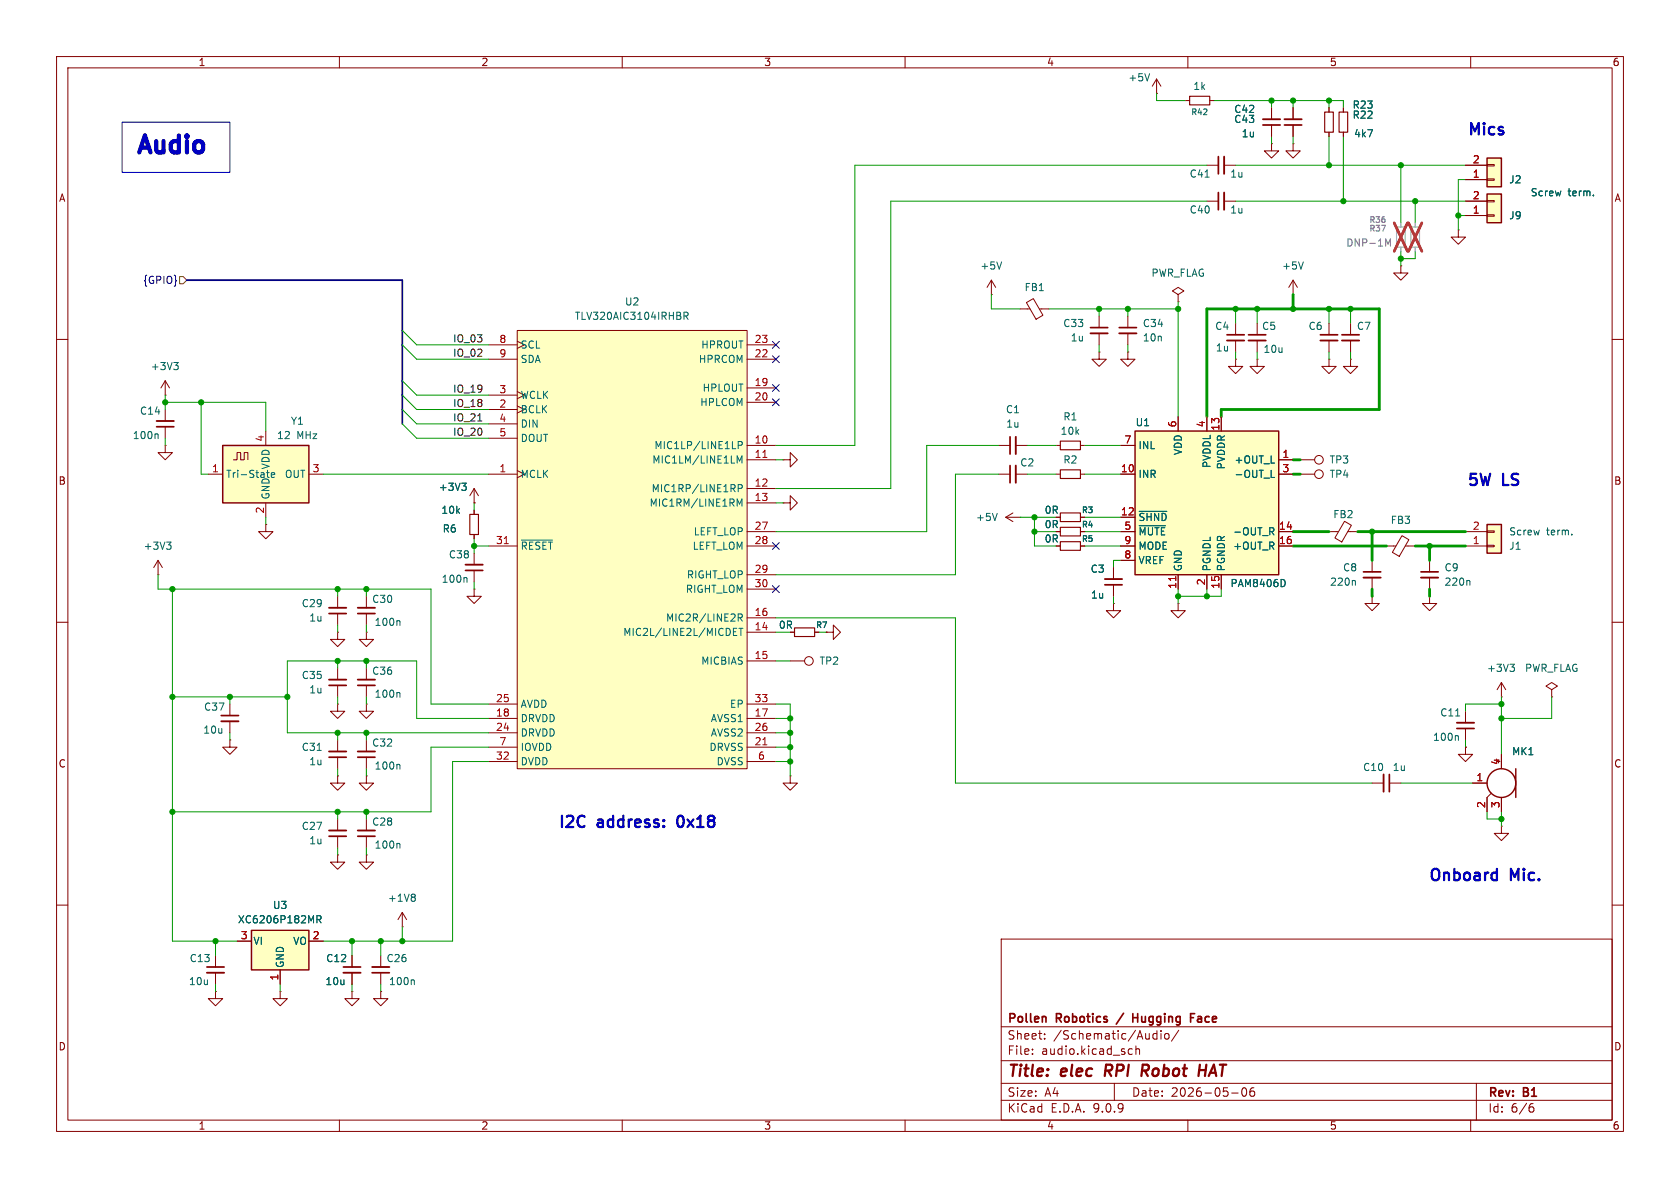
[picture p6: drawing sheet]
<svg xmlns="http://www.w3.org/2000/svg" width="297mm" height="210mm" viewBox="0 0 297 210" stroke-linecap="round" stroke-linejoin="round" font-family="sans-serif">
<g fill="none" stroke="#840000" stroke-width=".18">
<path d="M10 10h277v190h-277zM12 12h273v186h-273zM60 10v2M110 10v2M160 10v2M204.5 16.5h.1M204.5 14l-.8 1.2M204.5 14l.7 1.2M204.5 14v2.5M210 10v2M228.6 19.1v2M260 10v2"/>
<path d="M213.4 35.6h2M213.4 29.2h2M216.4 35.6h2M216.4 29.2h2M228.6 22.1v2M199.4 55.9v2M199.4 58.9v2.1M218.4 57.2v2M10 60h2M176.5 78.7h2.1M179.6 78.7h2M194.3 62.2v1.3h1.3l-1.3 1.3-1.3-1.3h1.3"/>
<path d="M194.3 62.2h.1M199.4 62.2v1.3h1.3l-1.3 1.3-1.3-1.3h1.3M199.4 62.2h.1M218.4 63.5v1.3h1.3l-1.3 1.2-1.2-1.2h1.2M218.4 63.5h.1M218.4 60.2v2M285 60h2M27.9 99.1l-.7 1.2M27.9 99.1l.8 1.2M27.9 99.1v2.5M47 92.7v1.3h1.3l-1.3 1.3-1.3-1.3h1.3M47 92.7h.1"/>
<path d="M83.8 97.8v2M229.9 81.3h2.5M229.9 83.8h2.5M234.9 94h1.7M237.7 92.2l1.2 .7-1.7 2.9-1.2-.7zM238.3 94h1.7M245.1 96.5h1.7M247.9 94.7l1.2 .7-1.7 2.9-1.2-.7zM248.4 96.5h1.8M252.7 99.1v2M10 110h2M27.9 101.6h.1"/>
<path d="M59.7 111.8v1.2h1.3l-1.3 1.3-1.3-1.3h1.3M59.7 111.8h.1M59.7 105.4v2M59.7 108.5v2M59.7 118.1v2M64.8 111.8v1.2h1.2l-1.2 1.3-1.3-1.3h1.3M64.8 111.8h.1M64.8 105.4v2M64.8 108.5v2M64.8 118.1v2M83.8 100.8v2.1M139.7 116.8h2.5"/>
<path d="M139.7 111.8h.8M144 111.8h.8M146 111.8h1.3v-1.3l1.3 1.3-1.3 1.2v-1.2M146 111.8h.1M252.7 102.1v2M285 110h2M40.6 130.8v1.3h1.3l-1.3 1.3-1.2-1.3h1.2M40.6 130.8h.1M40.6 124.5v2M40.6 127.5v2M59.7 124.5v1.2h1.3l-1.3 1.3-1.3-1.3h1.3M59.7 124.5h.1"/>
<path d="M59.7 137.2v1.2h1.3l-1.3 1.3-1.3-1.3h1.3M59.7 137.2h.1M59.7 121.2v2M59.7 130.8v2M59.7 133.9v2M64.8 137.2v1.2h1.2l-1.2 1.3-1.3-1.3h1.3M64.8 137.2h.1M64.8 124.5v1.2h1.2l-1.2 1.3-1.3-1.3h1.3M64.8 124.5h.1M64.8 121.2v2M64.8 130.8v2M64.8 133.9v2"/>
<path d="M265.4 123.2h.1M265.4 120.7l-.7 1.2M265.4 120.7l.8 1.2M265.4 120.7v2.5M59.7 151.1v1.3h1.3l-1.3 1.3-1.3-1.3h1.3M59.7 151.1h.1M64.8 151.1v1.3h1.2l-1.2 1.3-1.3-1.3h1.3M64.8 151.1h.1M64.8 144.8v2M64.8 147.8v2.1M10 160h2M71.1 163.8h.1"/>
<path d="M71.1 161.3l-.7 1.3M71.1 161.3l.8 1.3M71.1 161.3v2.5M177 166h108v32h-108zM285 160h2M60 198v2M110 198v2M160 198v2M177 194.5h108M177 191.5h108M177 187.5h108M177 181.5h108"/>
<path d="M182.5 186.3v.1M182.5 185.5v.1M184.7 183.6v.1M184.7 182.8v.1M197 191.5v3M199.6 186.3h.6M199.6 185.5h.6M200.8 185.5l.2-.1 .4 .1 .1 .9M200.8 184.9v1.5M203.8 183.4l.3 .3 .4-.1M204.5 182.2v1.5M204.5 182.8l-.4-.1-.3 .3"/>
<path d="M205.2 182.7v1M206 182.8l.4-.1 .3 .3v.4l-.3 .3-.4-.1-.1-.2v-.4zM208.4 182.1l-1.3 2M210 198v2M217.7 193.2h1.2M219.7 192.4l.2-.1a.81 .81 0 0 1 .6 .6 .81 .81 0 0 1-.3 .8l-.2 .1a.81 .81 0 0 1-.3-1.4zM221.7 192.3a.59 .59 0 0 0-.7 .6v.6l.1 .2 .4 .1 .2-.1 .1-.5-.1-.3h-.5l-.2 .3M260 198v2M261 191.5v6.5M270.6 195.7h.4l.2 .3-.1 .5-.5 .1M271 195.1l-.4 .1"/>
<circle cx="233.2" cy="83.8" r=".76"/>
<circle cx="233.2" cy="81.3" r=".76"/>
<circle cx="143" cy="116.8" r=".76"/>
</g>
<path d="M195.6 188.2l-.3 2M202 188.2h.8M202.4 189.3l.5 .9M202.9 189.2l-1 .1M212 189.2h1.1M213.3 188.2l-.3 2" fill="none" stroke="#840000" stroke-width=".4"/>
<g fill="none" stroke="#840000" stroke-width=".3">
<path d="M215.4 27.7v3M215.4 34v3.1M227.1 22.1h3M197.9 57.9h3M216.9 59.2h3.1M178.6 77.2v3.1M58.2 108.5h3M63.2 108.5h3.1M82.3 100.8h3M251.2 101.1h3.1M39.1 126.5h3.1M58.2 121.2h3"/>
<path d="M58.2 133.9h3M63.2 121.2h3.1M63.2 133.9h3.1M63.2 147.8h3.1M184.8 179.8l.1 .9M198.6 179.1l-1.3 1.9M200.3 179.2v1.5M200.3 179.9h.8M210.5 179.9h.5M210.5 179.2h.7M211.8 180.2v.4"/>
</g>
<g fill="none" stroke="#840000" stroke-width=".33">
<path d="M216.4 27.7v3M216.4 34v3.1M227.1 21.1h3M197.9 58.9h3M179.6 77.2v3.1M216.9 60.2h3.1M82.3 99.8h3M58.2 107.4h3M63.2 107.4h3.1M251.2 102.1h3.1M39.1 127.5h3.1M58.2 120.1h3"/>
<path d="M58.2 132.8h3M63.2 120.1h3.1M63.2 132.8h3.1M63.2 146.8h3.1"/>
</g>
<g fill="none" stroke="#006464" stroke-width=".18">
<path d="M203.2 13l-.4 1.3M213 31.3h.8M29.5 95.8h.7l-.4 .5M30 96.3l.2 .3v.3l-.2 .2M70.5 109.7l.2 .2v.7M82.4 102.1l.2 .2v.6M259.7 102.6l.2 .2v.7M266.9 117.4h.8l-.4 .5M267.5 117.9l.2 .2v.3l-.2 .3M56.1 132.7h.7M70.5 122.4l.2 .2v.7M70.5 135.1l.2 .2v.7"/>
<path d="M70.5 149.1l.2 .2v.6M73.2 158.1l.2 .2-.2 .3 .2 .2v.3l-.2 .2"/>
</g>
<path d="M140.5 111h3.5v1.5h-3.5z" fill="none" stroke="#840000" stroke-width=".2"/>
<path d="M262.9 92.7h2.5v5.1h-2.5z" fill="#ffffc2"/>
<g fill="none" stroke="#840000" stroke-width=".25">
<path d="M262.9 92.7h2.5v5.1h-2.5zM268 135.9v5.1"/>
<circle cx="265.4" cy="138.4" r="2.54"/>
</g>
<g fill="none" stroke="#840000" stroke-width=".18">
<path d="M209.5 17.8h.8M213.9 17.8h.7M194.3 55.9v2M194.3 58.9v2.1M259.1 96.5h3.8M259.1 94h3.8M262.9 96.4h1.3v.2h-1.3zM262.9 93.9h1.3v.2h-1.3zM260.3 138.4h2.6M265.4 133.4v2.5M274.3 121.9l1-.6-1-.6-1 .6 1 .6v1.3M274.3 123.2h.1"/>
<path d="M263.7 140.2l-.8 .8v2.5M265.4 141v2.5"/>
</g>
<path d="M277.9 94.4v.2" fill="none" stroke="#006464" stroke-width=".18"/>
<path d="M192.8 57.9h3" fill="none" stroke="#840000" stroke-width=".3"/>
<path d="M192.8 58.9h3" fill="none" stroke="#840000" stroke-width=".33"/>
<path d="M210.3 17h3.6v1.5h-3.6z" fill="none" stroke="#840000" stroke-width=".2"/>
<path d="M262.9 34.3h2.5v5.1h-2.5z" fill="#ffffc2"/>
<path d="M262.9 34.3h2.5v5.1h-2.5z" fill="none" stroke="#840000" stroke-width=".25"/>
<path d="M259.1 38.1h3.8M259.1 35.6h3.8M262.9 38h1.3v.2h-1.3zM262.9 35.4h1.3v.3h-1.3zM247.6 47v1.3h1.3l-1.3 1.2-1.2-1.2h1.2M247.6 47h.1" fill="none" stroke="#840000" stroke-width=".18"/>
<path d="M262.9 27.9h2.5v5.1h-2.5z" fill="#ffffc2"/>
<path d="M262.9 27.9h2.5v5.1h-2.5z" fill="none" stroke="#840000" stroke-width=".25"/>
<g fill="none" stroke="#840000" stroke-width=".18">
<path d="M234.9 19.1v.7M237.5 19.1v.7M234.9 23.4v.7M237.5 23.4v.7M259.1 31.8h3.8M259.1 29.2h3.8M262.9 31.6h1.3v.3h-1.3zM262.9 29.1h1.3v.2h-1.3zM257.8 40.6v1.3h1.3l-1.3 1.3-1.3-1.3h1.3M257.8 40.6h.1M29.2 78.7v1.3h1.3l-1.3 1.3-1.3-1.3h1.3M29.2 78.7h.1"/>
<path d="M265.4 146.1v1.2h1.3l-1.3 1.3-1.2-1.3h1.2M265.4 146.1h.1"/>
</g>
<path d="M281.7 34.5v.1" fill="none" stroke="#006464" stroke-width=".18"/>
<path d="M246.9 40.1h1.5v3.6h-1.5zM249.4 40.1h1.6v3.6h-1.6z" fill="none" stroke="#a1a1a1" stroke-width=".2"/>
<path d="M247.6 39.4v.7M250.2 39.4v.7M247.6 43.7v.8M250.2 43.7v.8" fill="none" stroke="#a1a1a1" stroke-width=".18"/>
<path d="M246.5 39.4l2.3 5M248.8 39.4l-2.3 5M249 39.4l2.4 5M251.4 39.4l-2.4 5" fill="none" stroke="#e12e31" stroke-width=".46"/>
<path d="M245 42.2l.4 .9 .4-.9v1.3" fill="none" stroke="#989898" stroke-width=".18"/>
<path d="M234.2 19.8h1.5v3.6h-1.5zM236.7 19.8h1.6v3.6h-1.6z" fill="none" stroke="#840000" stroke-width=".2"/>
<path d="M39.4 78.7h15.2v10.2h-15.2z" fill="#ffffc2"/>
<path d="M39.4 78.7h15.2v10.2h-15.2z" fill="none" stroke="#840000" stroke-width=".25"/>
<g fill="none" stroke="#840000" stroke-width=".18">
<path d="M224.8 19.1v2M224.8 25.4v1.3h1.3l-1.3 1.2-1.3-1.2h1.3M224.8 25.4h.1M224.8 22.1v2M228.6 25.4v1.3h1.3l-1.3 1.2-1.3-1.2h1.3M228.6 25.4h.1M175.3 52.1h.1M175.3 49.5l-.8 1.3M175.3 49.5l.7 1.3M175.3 49.5v2.6M180.3 54.6h1.8M181.5 53.5l1.2-.7 1.7 2.9-1.2 .7z"/>
<path d="M183.8 54.6h1.6M208.3 52.1l1-.7-1-.6-1 .6 1 .7v1.2M208.3 53.3h.1M228.6 52.1h.1M228.6 49.5l-.8 1.3M228.6 49.5l.8 1.3M228.6 49.5v2.6M47 76.2v2.5M36.8 83.8h2.6M41.3 81.3h.6v-1.3h.6v1.3h.7v-1.3h.6v1.3M47 88.9v2.5M54.6 83.8h2.5"/>
<path d="M83.8 88.9h.1M83.8 86.4l-.7 1.2M83.8 86.4l.8 1.2M83.8 86.4v2.5M83.8 90.2v.7M83.8 94.5v.8M186.7 94h.8M191 94h.8M252.7 105.4v1.3h1.3l-1.3 1.3-1.2-1.3h1.2M252.7 105.4h.1M242.6 138.4h2M245.6 138.4h2"/>
<path d="M259.1 132.1v1.3h1.2l-1.2 1.2-1.3-1.2h1.3M259.1 132.1h.1M259.1 125.7v2.1M259.1 128.8v2"/>
</g>
<path d="M177.1 46.3l-.4 1.3M230.4 46.3l-.4 1.3M47.3 83.1v1.1M48 83.6v.6M48.4 83.6l.2 .3-.6 .1M48.5 84.3l-.1 .1M81.6 85.4h.8l-.4 .5M82.2 85.9l.2 .2v.3l-.2 .3M257.3 126.6h.8M257.6 130l.2 .2v.7" fill="none" stroke="#006464" stroke-width=".18"/>
<path d="M223.3 22.1h3M245.6 136.9v3.1M257.6 128.8h3" fill="none" stroke="#840000" stroke-width=".3"/>
<path d="M223.3 21.1h3M244.6 136.9v3.1M257.6 127.8h3" fill="none" stroke="#840000" stroke-width=".33"/>
<path d="M83.1 90.9h1.5v3.6h-1.5zM187.5 93.2h3.5v1.5h-3.5z" fill="none" stroke="#840000" stroke-width=".2"/>
<path d="M44.4 164.5h10.2v7h-10.2z" fill="#ffffc2"/>
<path d="M44.4 164.5h10.2v7h-10.2z" fill="none" stroke="#840000" stroke-width=".25"/>
<g fill="none" stroke="#840000" stroke-width=".18">
<path d="M234.9 57.2v2M234.9 63.5v1.3h1.3l-1.3 1.2-1.2-1.2h1.2M234.9 63.5h.1M234.9 60.2v2M238.8 63.5v1.3h1.2l-1.2 1.2-1.3-1.2h1.3M238.8 63.5h.1M186.7 83.8h.8M191 83.8h.8M242.6 99.1v2M83.8 104.1v1.3h1.3l-1.3 1.3-1.3-1.3h1.3M83.8 104.1h.1M242.6 102.1v2"/>
<path d="M38.1 175.3v1.2h1.3l-1.3 1.3-1.3-1.3h1.3M38.1 175.3h.1M38.1 168.9v2M38.1 172v2M41.9 166.4h2.5M49.5 175.3v1.2h1.3l-1.3 1.3-1.2-1.3h1.2M49.5 175.3h.1M49.5 171.5v2.5M54.6 166.4h2.5M62.2 175.3v1.2h1.3l-1.3 1.3-1.2-1.3h1.2M62.2 175.3h.1M62.2 168.9v2"/>
<path d="M62.2 172v2M67.3 175.3v1.2h1.3l-1.3 1.3-1.3-1.3h1.3M67.3 175.3h.1M67.3 168.9v2M67.3 172v2"/>
</g>
<path d="M239.4 102.6l.2 .2v.7M56 162.5h.6l.2-.2-.1-.3-.7-.1v1.2M56.3 162.5l.5 .6M73.1 173.2l.1 .2v.7" fill="none" stroke="#006464" stroke-width=".18"/>
<path d="M233.4 59.2h3.1M241 101.1h3.1M36.6 170.9h3M60.7 170.9h3.1M65.8 172h3" fill="none" stroke="#840000" stroke-width=".3"/>
<path d="M233.4 60.2h3.1M241 102.1h3.1M36.6 172h3M60.7 172h3.1M65.8 170.9h3" fill="none" stroke="#840000" stroke-width=".33"/>
<path d="M187.5 83.1h3.5v1.5h-3.5z" fill="none" stroke="#840000" stroke-width=".2"/>
<path d="M91.4 58.4h40.7v77.5h-40.7z" fill="#ffffc2"/>
<g fill="none" stroke="#840000" stroke-width=".18">
<path d="M91.4 58.4h40.7v77.5h-40.7zM29.2 69.9h.1M29.2 67.3l-.8 1.3M29.2 67.3l.8 1.3M29.2 67.3v2.6M86.4 63.5h5M86.4 61h5M86.4 69.9h5M86.4 72.4h5M86.4 74.9h5M86.4 77.5h5M91.4 71.8l1.3 .6-1.3 .6"/>
<path d="M132.1 63.5h5.1M132.1 61h5.1M132.1 68.6h5.1M132.1 71.1h5.1M132.1 78.7h5.1M86.4 96.5h5M86.4 83.8h5M91.4 83.2l1.3 .6-1.3 .7M132.1 86.4h5.1M132.1 88.9h5.1M132.1 94h5.1M132.1 96.5h5.1"/>
<path d="M132.1 81.3h5.1M138.4 88.9h1.3v-1.3l1.3 1.3-1.3 1.3v-1.3M138.4 88.9h.1M138.4 81.3h1.3v-1.3l1.3 1.3-1.3 1.3v-1.3M138.4 81.3h.1M132.1 101.6h5.1M132.1 104.1h5.1M132.1 109.2h5.1M132.1 111.8h5.1M132.1 116.8h5.1M196.8 106.7v1.3h1.3l-1.3 1.2-1.2-1.2h1.2M196.8 106.7h.1"/>
<path d="M196.8 100.3v2.1M196.8 103.4v2M208.3 106.7v1.3h1.2l-1.2 1.2-1.3-1.2h1.3M208.3 106.7h.1M86.4 124.5h5M86.4 127h5M86.4 129.5h5M86.4 132.1h5M86.4 134.6h5M132.1 124.5h5.1M132.1 127h5.1M132.1 129.5h5.1"/>
<path d="M132.1 132.1h5.1M132.1 134.6h5.1M139.7 137.2v1.2h1.3l-1.3 1.3-1.3-1.3h1.3M139.7 137.2h.1"/>
</g>
<g fill="none" stroke="#006464" stroke-width=".18">
<path d="M120.9 55.9l.6-.1 .1-.2v-.3l-.7-.1v1.3M121.2 55.9l.4 .6M30.7 64.1h.8l-.4 .5M31.3 64.6l.2 .2v.3l-.2 .2M130.5 78.7h.6l.1-.2v-.3l-.7-.2v1.3M92.2 95.5h5.5M130.3 88.2l.4 .9 .5-.9v1.3M130.3 81.9v-1.3l.4 .9 .5-.9v1.3M130.5 86.3h.6l.1-.2v-.3l-.7-.1v1.2M129.7 111.7h.4M130.3 111.1h-.6v1.2h.6M130.5 109.2l.6-.1 .1-.1v-.3l-.7-.2v1.3"/>
<path d="M130.6 111.1h.8M130.8 109.2l.4 .6M131 111.1v1.2"/>
</g>
<path d="M89.1 96.1h.8M134.9 80.9h.7M134.9 131.7h.7" fill="none" stroke="#a90000" stroke-width=".18"/>
<path d="M195.3 103.4h3.1" fill="none" stroke="#840000" stroke-width=".3"/>
<path d="M195.3 102.4h3.1" fill="none" stroke="#840000" stroke-width=".33"/>
<path d="M200.7 76.2h25.4v25.4h-25.4z" fill="#ffffc2"/>
<path d="M200.7 76.2h25.4v25.4h-25.4z" fill="none" stroke="#840000" stroke-width=".25"/>
<g fill="none" stroke="#840000" stroke-width=".18">
<path d="M224.8 19.1v2M228.6 19.1v2M234.9 19.1v.7M237.5 19.1v.7M224.8 22.1v2M228.6 22.1v2M234.9 23.4v.7M237.5 23.4v.7M259.1 31.8h3.8M259.1 29.2h3.8M259.1 38.1h3.8M259.1 35.6h3.8"/>
<path d="M222.2 57.2v2M238.8 57.2v2M29.2 72.4v2M29.2 75.4v2.1M186.7 78.7h.8M191 78.7h.8M198.1 78.7h2.6M208.3 73.7v2.5M213.4 73.7v2.5M215.9 73.7v2.5M222.2 63.5v1.3h1.3l-1.3 1.2-1.2-1.2h1.2M222.2 63.5h.1"/>
<path d="M222.2 60.2v2M238.8 60.2v2M83.8 88.9h.1M83.8 90.2v.7M83.8 94.5v.8M176.5 83.8h2.1M177.8 91.4h2.5M177.8 91.4l1.3 .8M179.1 90.7l-1.3 .7M179.6 83.8h2M180.3 91.4h.1M186.7 91.4h.8"/>
<path d="M186.7 94h.8M186.7 96.5h.8M191 91.4h.8M191 94h.8M191 96.5h.8M198.1 83.8h2.6M198.1 91.4h2.6M198.1 94h2.6M198.1 96.5h2.6M198.1 99.1h2.6M226.1 83.8h2.5M226.1 94h2.5"/>
<path d="M226.1 96.5h2.5M226.1 81.3h2.5M139.7 111.8h.8M144 111.8h.8M146 111.8h.1M196.8 100.3v2.1M196.8 103.4v2M208.3 101.6v2.5M213.4 101.6v2.5M215.9 101.6v2.5M242.6 105.4v1.3h1.2l-1.2 1.3-1.3-1.3h1.3M242.6 105.4h.1"/>
<path d="M259.1 132.1h.1M260.3 138.4h2.6M265.4 133.4v2.5M59.7 144.8v2M59.7 147.8v2.1M262.9 141v2.5M265.4 141v2.5M41.9 166.4h2.5M49.5 171.5v2.5M54.6 166.4h2.5M62.2 168.9v2M62.2 172v2"/>
</g>
<g fill="none" stroke="#006464" stroke-width=".18">
<path d="M281.7 34.5v.1M27.8 76.7l.2 .2v.6M81.6 85.4h.8l-.4 .5M82.2 85.9l.2 .2v.3l-.2 .3M176.3 90.7l-.4 1.3M201.4 90.4h4.9M201.4 92.9h4.6M224.7 84.4h.6M224.8 94l.4 .6M225 93.3l.2 .2-.1 .3-.1 .2M227 102.5l.2 .5-.2 .6M56 162.5h.6l.2-.2-.1-.3-.7-.1v1.2"/>
<path d="M56.3 162.5l.5 .6"/>
</g>
<path d="M207.9 101.9v.7" fill="none" stroke="#a90000" stroke-width=".18"/>
<path d="M187.5 78h3.5v1.5h-3.5zM187.5 95.8h3.5v1.5h-3.5zM187.5 90.7h3.5v1.5h-3.5z" fill="none" stroke="#840000" stroke-width=".2"/>
<path d="M220.7 59.2h3.1M237.2 59.2h3.1M27.7 75.4h3M178.6 82.3v3M58.2 147.8h3" fill="none" stroke="#840000" stroke-width=".3"/>
<path d="M27.7 74.4h3M220.7 60.2h3.1M237.2 60.2h3.1M179.6 82.3v3M58.2 146.8h3" fill="none" stroke="#840000" stroke-width=".33"/>
<path d="M31.7 48.9h.7l.6 .6-.6 .7h-.7z" fill="none" stroke="#725600" stroke-width=".18"/>
<path d="M84.5 74.4h.7" fill="none" stroke="#0f0f0f" stroke-width=".18"/>
<path d="M33 49.5h38.1v25.4" fill="none" stroke="#000084" stroke-width=".3"/>
<g fill="none" stroke="#009600" stroke-width=".18">
<path d="M204.5 16.5v1.3h5M214.6 17.8h22.9v1.3M224.8 17.8v1.3M228.6 17.8v1.3M234.9 17.8v1.3M213.4 35.6h-55.9v50.8h-20.3M213.4 29.2h-62.3v49.5h-13.9M218.4 35.6h40.7M218.4 29.2h40.7M224.8 24.1v1.3M228.6 24.1v1.3M234.9 24.1v5.1"/>
<path d="M237.5 24.1v11.5M247.6 29.2v10.2M250.2 35.6v3.8M257.8 38.1h1.3M259.1 31.8h-1.3v8.8M71.1 58.4l2.6 2.6h12.7M175.3 52.1v2.5h5M185.4 54.6h22.9M194.3 54.6v1.3M199.4 54.6v1.3M208.3 53.3v20.4M218.4 54.6v2.6"/>
<path d="M222.2 54.6v2.6M234.9 54.6v2.6M238.8 54.6v2.6M247.6 44.5v2.5M250.2 44.5v1.2h-2.6M29.2 69.9v2.5M29.2 77.5v1.2M29.2 71.1h17.8v5.1M35.6 71.1v12.7h1.2M71.1 74.9l2.6 2.6h12.7M71.1 72.4l2.6 2.5h12.7M71.1 61l2.6 2.5h12.7"/>
<path d="M71.1 67.3l2.6 2.6h12.7M71.1 69.9l2.6 2.5h12.7M176.5 78.7h-12.7v15.3h-26.6M181.6 78.7h5.1M191.8 78.7h6.3M194.3 61v1.2M199.4 61v1.2M218.4 62.2v1.3M222.2 62.2v1.3M234.9 62.2v1.3M238.8 62.2v1.3M47 91.4v1.3"/>
<path d="M57.1 83.8h29.3M83.8 96.5h2.6M83.8 88.9v1.3M83.8 95.3v2.5M137.2 88.9h1.2M137.2 81.3h1.2M176.5 83.8h-7.6v17.8h-31.7M180.3 91.4h6.4M181.6 83.8h5.1M182.9 91.4v5.1h3.8M182.9 94h3.8M191.8 91.4h6.3"/>
<path d="M191.8 96.5h6.3M191.8 94h6.3M191.8 83.8h6.3M198.1 99.1h-1.3v1.2M27.9 101.6v2.5h48.3v20.4h10.2M30.5 104.1v62.3h11.4M59.7 104.1v1.3M59.7 110.5v1.3M59.7 116.8v1.3M64.8 104.1v1.3M64.8 110.5v1.3M64.8 116.8v1.3"/>
<path d="M83.8 102.9v1.2M137.2 109.2h31.7v29.2h73.7M137.2 116.8h2.5M144.8 111.8h1.2M196.8 105.4v1.3M208.3 104.1v2.6M213.4 104.1v1.3M215.9 104.1v1.3h-7.6M30.5 123.2h20.3M40.6 123.2v1.3M40.6 129.5v1.3M59.7 123.2v1.3"/>
<path d="M59.7 129.5v1.3M59.7 135.9v1.3M64.8 123.2v1.3M64.8 129.5v1.3M64.8 135.9v1.3M86.4 127h-12.7v-10.2h-22.9v12.7h35.6M86.4 132.1h-10.2v11.4h-45.7M86.4 134.6h-6.4v31.8h-22.9M137.2 124.5h2.5v12.7M137.2 132.1h2.5M137.2 129.5h2.5M137.2 134.6h2.5"/>
<path d="M137.2 127h2.5M247.6 138.4h12.7M259.1 130.8v1.3M265.4 124.5h-6.3v1.2M265.4 123.2v10.2M274.3 123.2v3.8h-8.9M59.7 143.5v1.3M59.7 149.9v1.2M64.8 143.5v1.3M64.8 149.9v1.2M262.9 143.5v1.3h2.5M265.4 143.5v2.6"/>
<path d="M38.1 166.4v2.5M38.1 174v1.3M49.5 174v1.3M62.2 166.4v2.5M62.2 174v1.3M67.3 166.4v2.5M67.3 174v1.3M71.1 163.8v2.6"/>
</g>
<path d="M228.6 52.1v2.5M213.4 73.7v-19.1h30.4v17.8h-27.9v1.3M228.6 96.5h16.5M228.6 83.8h1.3M228.6 81.3h1.3M228.6 94h6.3M240 94h19.1M242.6 94v5.1M250.2 96.5h8.9M252.7 96.5v2.6M242.6 104.1v1.3M252.7 104.1v1.3" fill="none" stroke="#009600" stroke-width=".5"/>
<path d="M136.6 60.4l1.2 1.2M136.6 70.5l1.2 1.2M136.6 68l1.2 1.2M136.6 62.9l1.2 1.2M137.8 60.4l-1.2 1.2M137.8 70.5l-1.2 1.2M137.8 68l-1.2 1.2M137.8 62.9l-1.2 1.2M136.6 95.9l1.2 1.2M137.8 95.9l-1.2 1.2M136.6 103.5l1.2 1.2M137.8 103.5l-1.2 1.2" fill="none" stroke="#000084" stroke-width=".18"/>
<path d="M21.6 21.6h19v8.9h-19z" fill="none" stroke="#0000c2" stroke-width=".18"/>
<path d="M24.6 26.9l1-3 1 3M31.6 23.9v3M33 23.9l-.1 .2 .1 .1M33 23.9l.2 .2-.2 .1M33 23.9v.3" fill="none" stroke="#0000c2" stroke-width=".75"/>
<path d="M247.6 39.4v.7M250.2 39.4v.7M247.6 43.7v.8M250.2 43.7v.8" fill="none" stroke="#a1a1a1" stroke-width=".18"/>
<path d="M246.5 39.4l2.3 5M248.8 39.4l-2.3 5M249 39.4l2.4 5M251.4 39.4l-2.4 5" fill="none" stroke="#e12e31" stroke-width=".46"/>
<path d="M245 42.2l.4 .9 .4-.9v1.3" fill="none" stroke="#989898" stroke-width=".18"/>
<g fill="#009600" stroke="#009600" stroke-width=".18">
<circle cx="35.6" cy="71.1" r=".46"/>
<circle cx="29.2" cy="71.1" r=".46"/>
<circle cx="139.7" cy="134.6" r=".46"/>
<circle cx="139.7" cy="132.1" r=".46"/>
<circle cx="139.7" cy="129.5" r=".46"/>
<circle cx="139.7" cy="127" r=".46"/>
<circle cx="38.1" cy="166.4" r=".46"/>
<circle cx="67.3" cy="166.4" r=".46"/>
<circle cx="83.8" cy="96.5" r=".46"/>
<circle cx="50.8" cy="123.2" r=".46"/>
<circle cx="30.5" cy="123.2" r=".46"/>
<circle cx="30.5" cy="143.5" r=".46"/>
<circle cx="64.8" cy="104.1" r=".46"/>
<circle cx="64.8" cy="143.5" r=".46"/>
<circle cx="59.7" cy="143.5" r=".46"/>
<circle cx="71.1" cy="166.4" r=".46"/>
<circle cx="62.2" cy="166.4" r=".46"/>
<circle cx="59.7" cy="129.5" r=".46"/>
<circle cx="64.8" cy="129.5" r=".46"/>
<circle cx="59.7" cy="116.8" r=".46"/>
<circle cx="64.8" cy="116.8" r=".46"/>
<circle cx="40.6" cy="123.2" r=".46"/>
<circle cx="30.5" cy="104.1" r=".46"/>
<circle cx="59.7" cy="104.1" r=".46"/>
<circle cx="265.4" cy="144.8" r=".46"/>
<circle cx="252.7" cy="96.5" r=".46"/>
<circle cx="265.4" cy="124.5" r=".46"/>
<circle cx="265.4" cy="127" r=".46"/>
<circle cx="247.6" cy="29.2" r=".46"/>
<circle cx="234.9" cy="29.2" r=".46"/>
<circle cx="237.5" cy="35.6" r=".46"/>
<circle cx="247.6" cy="45.7" r=".46"/>
<circle cx="257.8" cy="38.1" r=".46"/>
<circle cx="250.2" cy="35.6" r=".46"/>
<circle cx="228.6" cy="17.8" r=".46"/>
<circle cx="234.9" cy="17.8" r=".46"/>
<circle cx="224.8" cy="17.8" r=".46"/>
<circle cx="222.2" cy="54.6" r=".46"/>
<circle cx="228.6" cy="54.6" r=".46"/>
<circle cx="208.3" cy="54.6" r=".46"/>
<circle cx="194.3" cy="54.6" r=".46"/>
<circle cx="199.4" cy="54.6" r=".46"/>
<circle cx="234.9" cy="54.6" r=".46"/>
<circle cx="182.9" cy="94" r=".46"/>
<circle cx="182.9" cy="91.4" r=".46"/>
<circle cx="218.4" cy="54.6" r=".46"/>
<circle cx="238.8" cy="54.6" r=".46"/>
<circle cx="213.4" cy="105.4" r=".46"/>
<circle cx="208.3" cy="105.4" r=".46"/>
<circle cx="242.6" cy="94" r=".46"/>
</g>
<text font-size="4.2" fill="#0000c2" x="23.8" y="29.1">Audio</text>
<g font-size="2.8" fill="#0000c2">
<text x="259.2" y="24.5">Mics</text>
<text x="259.1" y="86.4">5W</text>
<text x="265.7" y="86.4">LS</text>
<text x="98.5" y="146.9">I2C</text>
<text x="105.7" y="146.9">address:</text>
<text x="120.5" y="146.9">0x18</text>
<text x="252.3" y="156.3">Onboard</text>
<text x="267" y="156.3">Mic.</text>
</g>
<g font-size="2.8" fill="#840000">
<text x="178" y="190.9">Title:</text>
<text x="187.7" y="190.9">elec</text>
<text x="196.2" y="190.9">RPI</text>
<text x="203.4" y="190.9">Robot</text>
<text x="214.3" y="190.9">HAT</text>
</g>
<g font-size="2.1" fill="#840000">
<text x="178" y="184">Sheet:</text>
<text x="178" y="181.2">Pollen</text>
<text x="186.2" y="184">/Schematic/Audio/</text>
<text x="186.8" y="181.2">Robotics</text>
<text x="201.5" y="181.2">Hugging</text>
<text x="212.3" y="181.2">Face</text>
<text x="178" y="186.7">File:</text>
<text x="184.1" y="186.7">audio.kicad_sch</text>
<text x="178" y="196.9">KiCad</text>
<text x="178" y="194.1">Size:</text>
<text x="184.7" y="194.1">A4</text>
<text x="185.7" y="196.9">E.D.A.</text>
<text x="193.3" y="196.9">9.0.9</text>
<text x="200" y="194.1">Date:</text>
<text x="207" y="194.1">2026-05-06</text>
<text x="263" y="194.3">Rev:</text>
<text x="263" y="196.9">Id:</text>
<text x="267.1" y="196.9">6/6</text>
<text x="269.4" y="194.3">B1</text>
</g>
<g font-size="1.8" fill="#840000">
<text x="35" y="11.9">1</text>
<text x="85" y="11.9">2</text>
<text x="135" y="11.9">3</text>
<text x="185" y="11.9">4</text>
<text x="235" y="11.9">5</text>
<text x="285" y="11.9">6</text>
<text x="10.3" y="35.9">A</text>
<text x="285.3" y="35.9">A</text>
<text x="10.3" y="85.9">B</text>
<text x="285.3" y="85.9">B</text>
<text x="10.3" y="135.9">C</text>
<text x="285.3" y="135.9">C</text>
<text x="10.3" y="185.9">D</text>
<text x="285.3" y="185.9">D</text>
<text x="35" y="199.9">1</text>
<text x="85" y="199.9">2</text>
<text x="135" y="199.9">3</text>
<text x="185" y="199.9">4</text>
<text x="235" y="199.9">5</text>
<text x="285" y="199.9">6</text>
</g>
<g font-size="1.8" fill="#006464">
<text x="199.4" y="14.6">+5V</text>
<text x="210.9" y="16.1">1k</text>
<text x="218.1" y="20.2">C42</text>
<text x="218.1" y="21.9">C43</text>
<text x="239" y="19.4">R23</text>
<text x="239" y="21.2">R22</text>
<text x="219.4" y="24.5">1u</text>
<text x="239.3" y="24.5">4k7</text>
<text x="210.2" y="31.6">C41</text>
<text x="217.4" y="31.6">1u</text>
<text x="266.7" y="32.6">J2</text>
<text x="270.5" y="34.9">Screw</text>
<text x="277.2" y="34.9">term.</text>
<text x="210.2" y="37.9">C40</text>
<text x="217.4" y="37.9">1u</text>
<text x="266.7" y="39">J9</text>
<text x="173.2" y="47.9">+5V</text>
<text x="226.6" y="47.9">+5V</text>
<text x="181" y="51.7">FB1</text>
<text x="203.5" y="49.1">PWR_FLAG</text>
<text x="101.5" y="56.7">TLV320AIC3104IRHBR</text>
<text x="110.4" y="54.2">U2</text>
<text x="187.9" y="58">C33</text>
<text x="201.9" y="58">C34</text>
<text x="214.7" y="58.5">C4</text>
<text x="223" y="58.5">C5</text>
<text x="231.2" y="58.5">C6</text>
<text x="239.8" y="58.5">C7</text>
<text x="26.6" y="65.6">+3V3</text>
<text x="91.9" y="64.4">SDA</text>
<text x="91.9" y="61.8">SCL</text>
<text x="123.4" y="64.4">HPRCOM</text>
<text x="123.9" y="61.8">HPROUT</text>
<text x="189.2" y="60.6">1u</text>
<text x="201.9" y="60.6">10n</text>
<text x="214.9" y="62.3">1u</text>
<text x="223.3" y="62.6">10u</text>
<text x="91.9" y="70.7">WCLK</text>
<text x="123.7" y="72">HPLCOM</text>
<text x="124.1" y="69.4">HPLOUT</text>
<text x="23.4" y="77.8">100n</text>
<text x="24.6" y="73.5">C14</text>
<text x="48.9" y="77.8">12</text>
<text x="51.3" y="75.3">Y1</text>
<text x="52.5" y="77.8">MHz</text>
<text x="91.9" y="73.3">BCLK</text>
<text x="91.9" y="75.8">DIN</text>
<text x="177.7" y="73.3">C1</text>
<text x="177.8" y="75.8">1u</text>
<text x="187.4" y="77.1">10k</text>
<text x="187.9" y="74.5">R1</text>
<text x="200.7" y="75.5">U1</text>
<text x="47.9" y="83.1" transform="rotate(-90 47.9 83.1)">VDD</text>
<text x="91.9" y="78.3">DOUT</text>
<text x="115.2" y="82.1">MIC1LM/LINE1LM</text>
<text x="115.6" y="79.6">MIC1LP/LINE1LP</text>
<text x="180.3" y="82.7">C2</text>
<text x="187.9" y="82.1">R2</text>
<text x="201.2" y="79.6">INL</text>
<text x="209.1" y="80.5" transform="rotate(-90 209.1 80.5)">VDD</text>
<text x="214.2" y="82.8" transform="rotate(-90 214.2 82.8)">PVDDL</text>
<text x="216.8" y="83.1" transform="rotate(-90 216.8 83.1)">PVDDR</text>
<text x="218.2" y="82.1">+OUT_L</text>
<text x="235" y="82.1">TP3</text>
<text x="39.9" y="84.7">Tri-State</text>
<text x="47.9" y="88.4" transform="rotate(-90 47.9 88.4)">GND</text>
<text x="50.3" y="84.7">OUT</text>
<text x="77.5" y="87">+3V3</text>
<text x="91.9" y="84.7">MCLK</text>
<text x="114.7" y="89.8">MIC1RM/LINE1RM</text>
<text x="115.1" y="87.2">MIC1RP/LINE1RP</text>
<text x="201.2" y="84.7">INR</text>
<text x="218.2" y="84.7">-OUT_L</text>
<text x="235" y="84.7">TP4</text>
<text x="77.9" y="91">10k</text>
<text x="78.2" y="94.3">R6</text>
<text x="122.5" y="94.8">LEFT_LOP</text>
<text x="172.4" y="92.3">+5V</text>
<text x="184.6" y="93.6">0R</text>
<text x="184.6" y="91">0R</text>
<text x="201.2" y="92.3">~{SHND}</text>
<text x="201.2" y="94.8">~{MUTE}</text>
<text x="217.9" y="94.8">-OUT_R</text>
<text x="235.6" y="91.8">FB2</text>
<text x="245.8" y="92.8">FB3</text>
<text x="266.7" y="94.8">Screw</text>
<text x="273.4" y="94.8">term.</text>
<text x="25.3" y="97.4">+3V3</text>
<text x="79.3" y="98.9">C38</text>
<text x="91.9" y="97.4">~{RESET}</text>
<text x="122.4" y="97.4">LEFT_LOM</text>
<text x="184.6" y="96.1">0R</text>
<text x="192.7" y="101.4">C3</text>
<text x="201.2" y="97.4">MODE</text>
<text x="201.2" y="99.9">VREF</text>
<text x="209.1" y="101.1" transform="rotate(-90 209.1 101.1)">GND</text>
<text x="214.2" y="101.1" transform="rotate(-90 214.2 101.1)">PGNDL</text>
<text x="216.8" y="101.1" transform="rotate(-90 216.8 101.1)">PGNDR</text>
<text x="217.9" y="97.4">+OUT_R</text>
<text x="237.3" y="101.2">C8</text>
<text x="255.3" y="101.2">C9</text>
<text x="266.7" y="97.4">J1</text>
<text x="53.2" y="107.5">C29</text>
<text x="65.7" y="106.8">C30</text>
<text x="78" y="103.2">100n</text>
<text x="121.1" y="105">RIGHT_LOM</text>
<text x="121.3" y="102.5">RIGHT_LOP</text>
<text x="192.8" y="106">1u</text>
<text x="217.4" y="104">PAM8406D</text>
<text x="235" y="103.7">220n</text>
<text x="255.3" y="103.7">220n</text>
<text x="54.6" y="110.1">1u</text>
<text x="66.1" y="110.8">100n</text>
<text x="110.1" y="112.6">MIC2L/LINE2L/MICDET</text>
<text x="117.6" y="110.1">MIC2R/LINE2R</text>
<text x="137.6" y="111.4">0R</text>
<text x="65.7" y="119.5">C36</text>
<text x="123.9" y="117.7">MICBIAS</text>
<text x="144.8" y="117.7">TP2</text>
<text x="262.8" y="119">+3V3</text>
<text x="269.5" y="119">PWR_FLAG</text>
<text x="36" y="125.8">C37</text>
<text x="53.2" y="120.2">C35</text>
<text x="54.6" y="122.8">1u</text>
<text x="66.1" y="123.5">100n</text>
<text x="91.9" y="125.3">AVDD</text>
<text x="128.9" y="125.3">EP</text>
<text x="35.8" y="129.9">10u</text>
<text x="91.9" y="127.9">DRVDD</text>
<text x="91.9" y="130.4">DRVDD</text>
<text x="125.6" y="127.9">AVSS1</text>
<text x="125.6" y="130.4">AVSS2</text>
<text x="253.2" y="131.2">100n</text>
<text x="254.5" y="126.8">C11</text>
<text x="53.2" y="132.9">C31</text>
<text x="54.6" y="135.5">1u</text>
<text x="65.7" y="132.2">C32</text>
<text x="66.1" y="136.2">100n</text>
<text x="91.9" y="132.9">IOVDD</text>
<text x="91.9" y="135.5">DVDD</text>
<text x="125.3" y="132.9">DRVSS</text>
<text x="126.6" y="135.5">DVSS</text>
<text x="240.9" y="136.5">C10</text>
<text x="246.1" y="136.5">1u</text>
<text x="267.2" y="133.7">MK1</text>
<text x="53.2" y="146.9">C27</text>
<text x="54.6" y="149.4">1u</text>
<text x="65.7" y="146.2">C28</text>
<text x="66.1" y="150.2">100n</text>
<text x="48.2" y="160.9">U3</text>
<text x="68.5" y="159.6">+1V8</text>
<text x="42" y="163.4">XC6206P182MR</text>
<text x="44.7" y="167.2">VI</text>
<text x="51.7" y="167.2">VO</text>
<text x="33.4" y="170.3">C13</text>
<text x="50.4" y="171.2" transform="rotate(-90 50.4 171.2)">GND</text>
<text x="57.6" y="170.3">C12</text>
<text x="68.2" y="170.3">C26</text>
<text x="33.3" y="174.3">10u</text>
<text x="57.4" y="174.3">10u</text>
<text x="68.7" y="174.3">100n</text>
</g>
<g font-size="1.8" fill="#a90000">
<text x="260.3" y="29">2</text>
<text x="260.3" y="35.3">2</text>
<text x="260.3" y="31.5">1</text>
<text x="260.3" y="37.8">1</text>
<text x="88.2" y="63.2">9</text>
<text x="88.2" y="60.7">8</text>
<text x="133.3" y="60.7">23</text>
<text x="133.3" y="63.2">22</text>
<text x="88.2" y="69.6">3</text>
<text x="133.3" y="68.3">19</text>
<text x="133.3" y="70.9">20</text>
<text x="88.2" y="72.1">2</text>
<text x="88.2" y="74.7">4</text>
<text x="88.2" y="77.2">5</text>
<text x="208" y="75.6" transform="rotate(-90 208 75.6)">6</text>
<text x="213.1" y="75.6" transform="rotate(-90 213.1 75.6)">4</text>
<text x="215.6" y="76.2" transform="rotate(-90 215.6 76.2)">13</text>
<text x="37.4" y="83.6">1</text>
<text x="46.7" y="78.2" transform="rotate(-90 46.7 78.2)">4</text>
<text x="55.2" y="83.6">3</text>
<text x="88.2" y="83.6">1</text>
<text x="133.3" y="78.5">10</text>
<text x="133.3" y="81">11</text>
<text x="198.1" y="83.6">10</text>
<text x="198.7" y="78.5">7</text>
<text x="226.6" y="81">1</text>
<text x="226.6" y="83.6">3</text>
<text x="133.3" y="86.1">12</text>
<text x="133.3" y="88.6">13</text>
<text x="46.7" y="90.9" transform="rotate(-90 46.7 90.9)">2</text>
<text x="133.3" y="93.7">27</text>
<text x="198.1" y="91.2">12</text>
<text x="198.7" y="93.7">5</text>
<text x="226" y="93.7">14</text>
<text x="260.3" y="93.7">2</text>
<text x="87.6" y="96.3">31</text>
<text x="133.3" y="96.3">28</text>
<text x="133.3" y="101.3">29</text>
<text x="198.7" y="96.3">9</text>
<text x="198.7" y="98.8">8</text>
<text x="226" y="96.3">16</text>
<text x="260.3" y="96.3">1</text>
<text x="133.3" y="103.9">30</text>
<text x="208" y="104.2" transform="rotate(-90 208 104.2)">11</text>
<text x="213.1" y="103.6" transform="rotate(-90 213.1 103.6)">2</text>
<text x="215.6" y="104.2" transform="rotate(-90 215.6 104.2)">15</text>
<text x="133.3" y="109">16</text>
<text x="133.3" y="111.5">14</text>
<text x="133.3" y="116.6">15</text>
<text x="87.6" y="124.2">25</text>
<text x="133.3" y="124.2">33</text>
<text x="87.6" y="126.7">18</text>
<text x="87.6" y="129.3">24</text>
<text x="88.2" y="131.8">7</text>
<text x="133.3" y="126.7">17</text>
<text x="133.3" y="129.3">26</text>
<text x="133.3" y="131.8">21</text>
<text x="87.6" y="134.4">32</text>
<text x="133.9" y="134.4">6</text>
<text x="265.2" y="135.3" transform="rotate(-90 265.2 135.3)">4</text>
<text x="260.9" y="138.2">1</text>
<text x="262.6" y="142.9" transform="rotate(-90 262.6 142.9)">2</text>
<text x="265.2" y="142.9" transform="rotate(-90 265.2 142.9)">3</text>
<text x="42.5" y="166.1">3</text>
<text x="55.2" y="166.1">2</text>
<text x="49.3" y="173.4" transform="rotate(-90 49.3 173.4)">1</text>
</g>
<text font-size="1.8" fill="#989898" x="237.9" y="43.8">DNP-1M</text>
<text font-size="1.8" fill="#000084" x="25.2" y="50.4">{GPIO}</text>
<g font-size="1.8" fill="#0f0f0f">
<text x="80" y="63.2">IO_02</text>
<text x="80" y="60.6">IO_03</text>
<text x="80" y="69.5">IO_19</text>
<text x="80" y="74.6">IO_21</text>
<text x="80" y="77.1">IO_20</text>
<text x="80" y="72">IO_18</text>
</g>
<g font-size="1.4" fill="#006464">
<text x="210.5" y="20.5">R42</text>
<text x="191.2" y="93.4">R4</text>
<text x="191.2" y="96">R5</text>
<text x="191.2" y="90.9">R3</text>
<text x="144.2" y="111.2">R7</text>
</g>
<g font-size="1.4" fill="#989898">
<text x="242" y="41.1">R37</text>
<text x="242" y="39.6">R36</text>
</g>
</svg>
